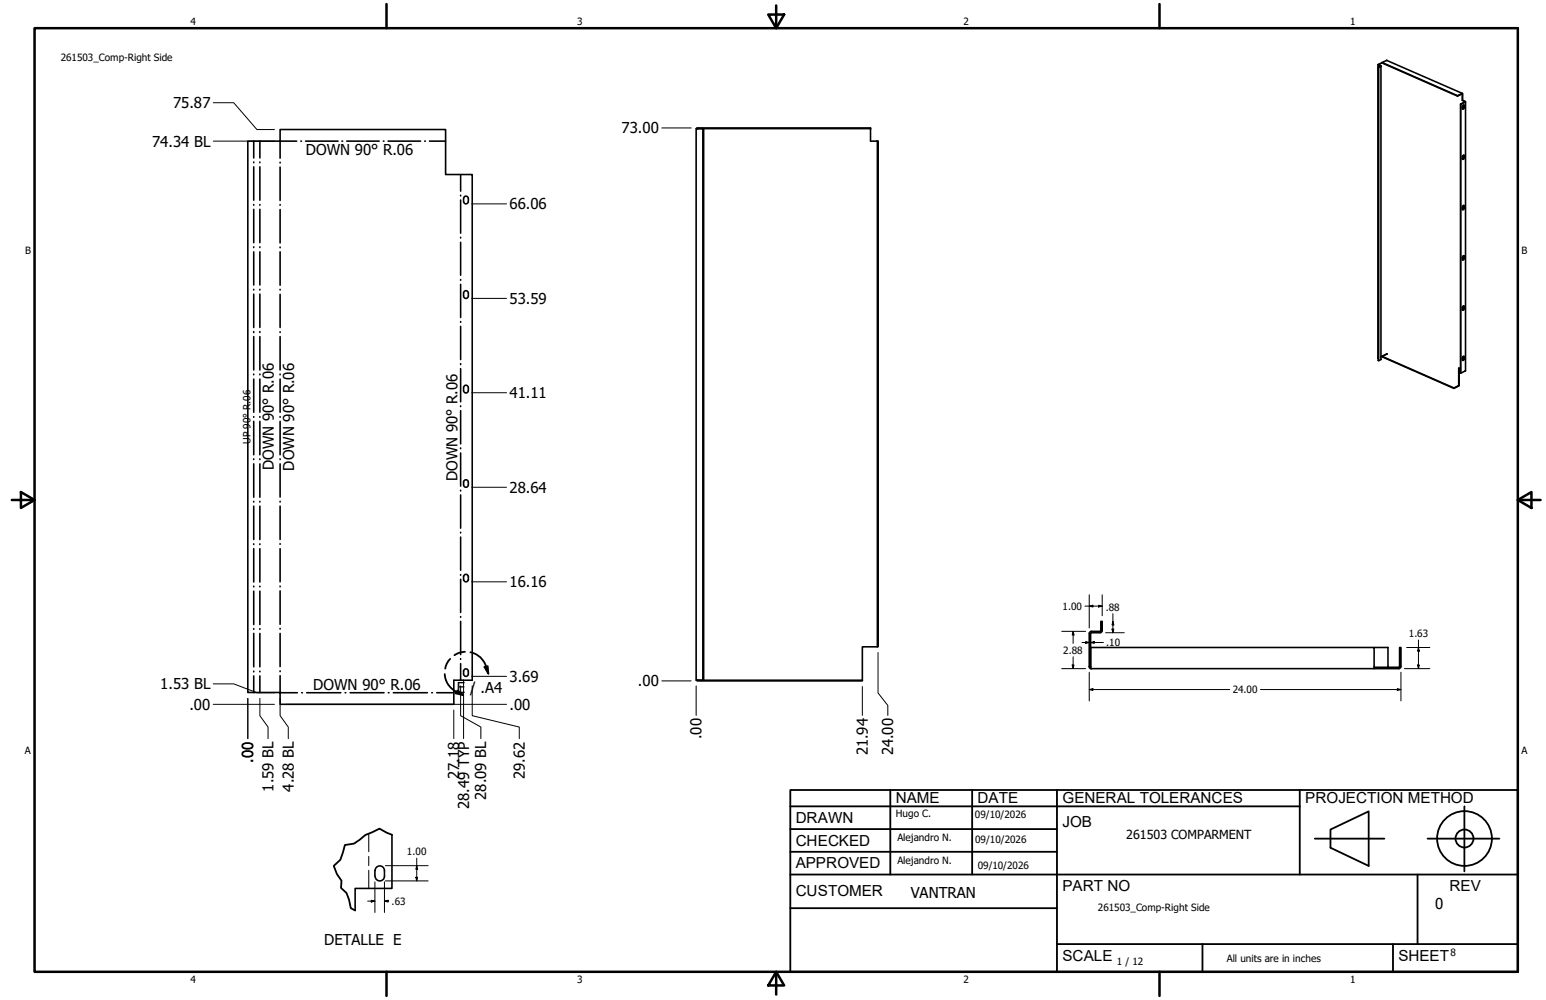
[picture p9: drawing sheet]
<svg xmlns="http://www.w3.org/2000/svg" width="432mm" height="279mm" viewBox="0 0 432 279" stroke-linecap="round" stroke-linejoin="round" font-family="sans-serif">
<!-- layer: GIGA_BendDown -->
<g fill="none" stroke="#000" stroke-width=".44">
<path d="M72.6 39.4v4.7M78.2 39.5v4.7M78.3 39.4h4.6M84 39.4h.2M85.3 39.4h9.1M95.5 39.4h.2M96.8 39.4h9.1M107.1 39.4h.2M108.4 39.4h9.1M118.6 39.4h.2M120 39.4h4.5M72.6 45.3v.2"/>
<path d="M72.6 46.6v9.3M72.6 57.2v.1M72.6 58.5v9.3M78.2 45.3v.2M78.2 46.7v9.3M78.2 57.2v.1M78.2 58.5v9.4M128.7 48.8v4.6M128.7 54.5v.2M128.7 55.9v9.3M72.6 69v.2M72.6 70.4v9.2"/>
<path d="M78.2 69v.2M78.2 70.4v9.3M128.7 66.3v.2M128.7 67.7v9.2M128.7 78.1v.2M128.7 79.4v9.3M72.6 80.8v.2M72.6 82.2v9.3M72.6 92.6v.3M72.6 94v9.4M78.2 80.8v.2M78.2 82.2v9.3"/>
<path d="M78.2 92.7v.2M78.2 94v9.4M128.7 89.9v.1M128.7 91.2v9.3M72.6 104.5v.2M72.6 105.9v9.3M72.6 116.4v.2M72.6 117.7v9.4M78.2 104.5v.2M78.2 105.9v9.3M78.2 116.4v.2M78.2 117.7v9.4"/>
<path d="M128.7 101.6v.3M128.7 103v9.3M128.7 113.4v.2M128.7 114.7v9.3M72.6 128.2v.2M72.6 129.6v9.3M78.2 128.2v.2M78.2 129.6v9.3M128.7 125.2v.1M128.7 126.6v9.2M128.7 137v.2M128.7 138.3v9.3"/>
<path d="M72.6 140.1v.2M72.6 141.4v9.3M72.6 152v.1M72.6 153.3v9.3M78.2 140.1v.2M78.2 141.4v9.3M78.2 151.9v.2M78.2 153.3v9.3M128.7 148.7v.2M128.7 150.1v9.2M72.6 163.8v.2M72.6 165.2v9.3"/>
<path d="M72.6 175.6v.2M72.6 177v9.3M78.2 163.8v.2M78.2 165.1v9.3M78.2 175.6v.2M78.2 177v9.2M128.7 160.5v.2M128.7 161.9v9.2M128.7 172.3v.2M128.7 173.6v9.3M72.6 187.5v.2M72.6 188.8v4.7"/>
<path d="M78.2 187.5v.1M78.2 188.8v4.6M78.3 193.5h4.8M84.3 193.5h.2M85.7 193.5h9.5M96.4 193.5h.2M97.8 193.5h9.5M108.5 193.5h.1M109.9 193.5h9.5M120.6 193.5h.2M122 193.5h4.7M128.7 184v.2"/>
<path d="M128.7 185.4v4.7"/>
</g>
<!-- layer: GIGA_BendUp -->
<g fill="none" stroke="#000" stroke-width=".44">
<path d="M70.9 39.4v4.7M70.9 45.3v.2M70.9 46.6v9.3M70.9 57.2v.1M70.9 58.5v9.3M70.9 69v.2M70.9 70.4v9.2M70.9 80.8v.2M70.9 82.2v9.3M70.9 92.6v.3M70.9 94v9.4M70.9 104.5v.2"/>
<path d="M70.9 105.9v9.3M70.9 116.4v.2M70.9 117.7v9.4M70.9 128.2v.2M70.9 129.6v9.3M70.9 140.1v.2M70.9 141.4v9.3M70.9 152v.1M70.9 153.3v9.3M70.9 163.8v.2M70.9 165.2v9.3M70.9 175.6v.2"/>
<path d="M70.9 177v9.3M70.9 187.5v.2M70.9 188.8v4.7"/>
</g>
<!-- layer: Visible (ANSI) -->
<g fill="none" stroke="#000" stroke-width=".44">
<path d="M384.9 18.1v82M385.1 18.8v82M385.7 18.5v82l-.6 .3-.2-82M386 17.5l21.1 9.4M386 17.5l-1.1 .5 .7 .4-.7 .4 .8-.3-.7-.4 1-.5M387.3 16.9h.1M387.3 16.9l-1.3 .6 21.1 9.2M387.3 16.9l21.1 9.2M69.2 39.4l9.2 .2-.2-3.4h46.3v12.6h7.4v141.3h-5.2v6.7h-48.5l.2-3.4-9.2 .1zM196.3 35.9v154.2h.2v-154.2h-2.1v154.2h1.9M243.1 35.9h-48.4v-.1h48.4v3.6h2.1v141.3h-.2v-141.3M407.1 26.9l1.3-.8 .1 1.9"/>
<path d="M407.1 26.9l1.3-.7 .1 1.8M408 29.1v75.2M408.4 28.1l.8 .3M408.5 28l.8 .5-1.3 .6M408.7 29.3l.3 .2v.5l-.4 .5-.2-.8zM408.8 29.3l.1 .8-.4 .4M409.2 28.4l-1.2 .7M409.2 28.4h.1M409.3 28.4v75.2l-1.3 .7-.1-75.2M129.5 55.5v.8a.67 .67 0 0 0 .6 .7 .67 .67 0 0 0 .7-.7v-.8M129.5 55.5a.67 .67 0 0 1 .6-.7 .67 .67 0 0 1 .7 .7M408.6 43.5l.3-.1 .1 .2v.5l-.3 .4-.3-.1z"/>
<path d="M408.7 57.4l.3 .2v.6l-.4 .4-.2-.9zM408.8 43.4l.1 .7-.4 .4M408.8 57.4l.1 .8-.4 .3M408.6 71.6l.2-.2 .2 .2-.1 .8-.3 .2-.2-.1zM408.8 71.4l.1 .9-.4 .3M129.5 82.7a.67 .67 0 0 0 .6 .7 .67 .67 0 0 0 .7-.7M129.5 82.7v-.8a.67 .67 0 0 1 .6-.7 .67 .67 0 0 1 .7 .7v.8M386 99.6l20.1 8.8 1.3-.6v-5l.5 .2M387.3 98.9h.1zM387.3 98.9l-1.3 .8 20.1 8.8 1.4-.8v-4.9M387.3 98.9l-1.6 .8M408.6 85.6l.2-.1 .2 .2v.5l-.3 .5-.3-.1z"/>
<path d="M408.6 99.6l.4 .1v.6l-.3 .4-.3-.1zM408.8 85.5l.1 .8-.4 .3M408.8 99.6l.1 .7-.4 .3M129.5 109.1a.67 .67 0 0 0 .6 .7 .67 .67 0 0 0 .7-.7M129.5 109.1v-.8a.67 .67 0 0 1 .6-.7 .67 .67 0 0 1 .7 .7v.8M406.1 108.4v.1M129.5 135.5a.67 .67 0 0 0 .6 .6 .67 .67 0 0 0 .7-.6M129.5 135.5v-.8a.67 .67 0 0 1 .6-.7 .67 .67 0 0 1 .7 .7v.8M129.5 161.1v.8a.67 .67 0 0 0 .6 .7 .67 .67 0 0 0 .7-.7v-.8M129.5 161.1a.67 .67 0 0 1 .6-.6 .67 .67 0 0 1 .7 .6M304.8 176.4l2.6-.1 .1-2.7h.3v2.5l-.1 .5-.5 .2h-2.4M304.8 176.8l-.2 .2v9.2"/>
<path d="M304.8 176.4l-.4 .2-.2 .4v9.2M129.5 187.5v.8a.67 .67 0 0 0 .6 .7 .67 .67 0 0 0 .7-.7v-.8M129.5 187.5a.67 .67 0 0 1 .6-.6 .67 .67 0 0 1 .7 .6M194.7 190.1h46.2v.1h-46.2zM245 180.7h-4.1v9.4M304.2 186.2l.4 .1M304.2 186.2a.48 .48 0 0 0 .6 .6M304.6 186.2l.2 .6M304.6 186.2v-5.3h79.2v5.9M383.8 186.4h7l.1-5.5h.4v5.3l-.2 .4-.4 .2h-85.9M383.8 180.9h3.9v5.5M109.5 233.2v15h-10.3v6.2"/>
<path d="M104.7 243.2v1.6M104.8 243.2a1.3 1.3 0 0 1 1.3-1.3 1.3 1.3 0 0 1 1.3 1.3M107.4 243.2v1.6a1.3 1.3 0 0 1-1.3 1.3 1.3 1.3 0 0 1-1.3-1.3"/>
</g>
<g fill="#000">
<circle cx="194.7" cy="35.9" r=".22"/>
<circle cx="194.7" cy="190.1" r=".22"/>
</g>
<!-- layer: Break Line (ANSI)-1 -->
<path d="M109.5 233.2l-3.5-1.7-4 1.8-3.1 2.4-2.6 .4-1.2 4.1-1.9 1.7 .9 2.3 1.3 1.9-.2 2 1.6 1.4 .7 1.8 .5 2.4 1.2 .7" fill="none" stroke="#000" stroke-width=".51"/>
<!-- layer: Bend Centerline (ANSI)-1 -->
<path d="M103 232.9v5.1M103 239.3v2.6M103 243.1v5.1" fill="none" stroke="#000" stroke-width=".28"/>
<!-- layer: Contorno de detalle (ANSI) -->
<path d="M124.2 188.3a5.8 5.8 0 0 0 3.3 5l1.8 .9M125.7 184.1a5 5 0 0 0-1.4 2.7M127.8 192.9l1.5 1.3-2-.5zM129.9 182.1a5.7 5.7 0 0 0-3 1M131.4 182.2a5.6 5.6 0 0 1 4.4 4l.6 2M135.3 186.4l.9-.3 .2 2.1z" fill="none" stroke="#000" stroke-width=".51"/>
<path d="M127.8 192.9l1.5 1.3-2-.5zM135.3 186.4l.9-.3 .2 2.1z" fill="#000"/>
<!-- layer: Borde (ANSI) -->
<g fill="none" stroke="#000" stroke-width=".7">
<path d="M9.7 7.9h414.2v263.6h-414.2zM107.9 1.1v6.8M214.6 4.1h4.4l-2.2 3.8zM216.8 1.5v6.4M323.8 1.1v6.8M3.3 139.7h6.4M5.8 137.5l3.9 2.2-3.9 2.2zM423.9 139.7l3.8-2.2v4.4zM423.9 139.7h6.4M107.9 271.5v6.8M216.8 271.5l2.2 3.8h-4.4zM216.8 271.5v6.4"/>
<path d="M323.8 271.5v6.8"/>
</g>
<!-- layer: Title (ANSI)-1 -->
<g fill="none" stroke="#000" stroke-width=".51">
<path d="M220.7 220.7h203.2v50.8h-203.2zM220.7 225.3h142.3M220.7 231.6h74.5M220.7 238h74.5M248.7 220.7v23.6M271.5 220.7v23.6M295.2 220.7v50.8M363 220.7v23.6M367.2 234.3h19.5M371.6 231.8l10.7-5.1v15.2l-10.7-5zM398.7 234.3h20.1M409 225.3v18.2"/>
<path d="M220.7 244.3h203.2M220.7 253.7h74.5M395.9 244.3v19.5M295.2 263.8h128.7M335.9 263.8v7.7M389.1 263.8v7.7"/>
<circle cx="409" cy="234.3" r="7.7"/>
<circle cx="409" cy="234.3" r="2.51"/>
</g>
<!-- layer: Cota (ANSI) -->
<g fill="none" stroke="#000" stroke-width=".28">
<path d="M59.6 39.4h17.1M59.6 28.7h5.7l6.5 7.5h4.8M184.8 35.8h8.2M131.8 57h9.7M131.8 83.4h9.7M131.8 109.7h9.7M131.8 136.1h9.7M131.8 162.6h9.7M296.5 176.4h6.7M299.7 176.4l.3 1h-.5zM299.7 176.4v3.4M302.2 179.5h2"/>
<path d="M303 169.4h4.8M303.2 179.3l1 .2-1 .3zM304.2 169.4l1-.3v.5zM304.2 166.2v9.3M304.6 179.5l1-.2v.5zM304.6 179.5h3.6M306.8 169.1l1 .3-1 .2zM307.8 166.2v5.8M308.8 176.8h5.2M310.6 175.8h.5l-.3 1zM310.8 173.6l.3 1h-.5zM310.8 171.4v5.4"/>
<path d="M396.2 178.8v8M59.6 196.8h17M59.6 191.1h5.7l6.5 2.4h4.9M69.2 195.1v11.3zM72.6 195.1v4.9l2.3 3.1v3.3M78.2 195.1v4.9l2.3 3.1v3.3M79.9 196.8h61.6M126.7 198.4v8M128.7 191.6v8.4l5.6 3.1v3.3M129.5 189.9v16.5M131.8 189h9.7M131.9 191.6v8.4l13.1 3.1v3.3"/>
<path d="M184.8 190.2h8.2M194.4 191.6v8.3M240.9 191.8v8.1M245.2 182.3v11.3l2.8 3.5v2.8M296.5 186.8h6.7M299.5 185.8h.5l-.3 1zM299.7 183.5v3.3M304.2 192.7l1-.3v.5zM304.2 187.8v8M304.2 192.7h39.3M352 192.7h39.3M390.3 192.4l1 .3-1 .2z"/>
<path d="M391.3 187.8v8M392.2 186.8h7.2M392.9 180.9h6.5M395.9 185.8h.5l-.2 1zM396.2 180.9l.2 1h-.5zM116.4 239.8v6.3M102.7 251.8h2M103.7 251.5l1 .3-1 .2zM104.7 246.4v8.6M107.4 251.8l1-.3v.5zM107.4 251.8h1.2M107.4 246.4v8.6"/>
<path d="M107.6 246.1h12M107.6 241.9h12M116.1 245.1h.5l-.2 1zM116.4 241.9l.2 1h-.5z"/>
</g>
<g fill="#000">
<path d="M299.7 176.4l.3 1h-.5zM303.2 179.3l1 .2-1 .3zM304.2 169.4l1-.3v.5zM304.6 179.5l1-.2v.5zM306.8 169.1l1 .3-1 .2zM310.6 175.8h.5l-.3 1zM310.8 173.6l.3 1h-.5zM299.5 185.8h.5l-.3 1zM304.2 192.7l1-.3v.5zM390.3 192.4l1 .3-1 .2zM395.9 185.8h.5l-.2 1zM396.2 180.9l.2 1h-.5z"/>
<path d="M103.7 251.5l1 .3-1 .2zM107.4 251.8l1-.3v.5zM116.1 245.1h.5l-.2 1zM116.4 241.9l.2 1h-.5z"/>
</g>
<g font-size="4.3">
<text x="250.2" y="224.2">NAME</text>
<text x="273" y="224.2">DATE</text>
<text x="296.7" y="224.3">GENERAL TOLERANCES</text>
<text x="364.6" y="224.3">PROJECTION METHOD</text>
<text x="222.2" y="229.9">DRAWN</text>
<text x="296.7" y="230.9">JOB</text>
<text x="222.2" y="236.3">CHECKED</text>
<text x="222.2" y="242.6">APPROVED</text>
<text x="222.2" y="250.3">CUSTOMER</text>
<text x="296.7" y="249">PART NO</text>
<text x="404.8" y="248.9">REV</text>
<text x="296.7" y="268.4">SCALE</text>
<text x="390.6" y="268.4">SHEET</text>
</g>
<g font-size="4.2">
<text x="48.3" y="30.2">75.87</text>
<text x="42.5" y="41">74.34 BL</text>
<text x="173.6" y="37.3">73.00</text>
<text x="85.4" y="43.3">DOWN 90° R.06</text>
<text x="142.3" y="58.5">66.06</text>
<text x="142.3" y="84.9">53.59</text>
<text x="142.3" y="111.3">41.11</text>
<text x="76.5" y="131.3" transform="rotate(-90 76.5 131.3)">DOWN 90° R.06</text>
<text x="82.2" y="131.5" transform="rotate(-90 82.2 131.5)">DOWN 90° R.06</text>
<text x="127.8" y="134.4" transform="rotate(-90 127.8 134.4)">DOWN 90° R.06</text>
<text x="142.3" y="137.7">28.64</text>
<text x="142.3" y="164.1">16.16</text>
<text x="142.3" y="190.5">3.69</text>
<text x="178.2" y="191.8">.00</text>
<text x="44.8" y="192.6">1.53 BL</text>
<text x="87.5" y="192.7">DOWN 90° R.06</text>
<text x="127.6" y="193.7">E</text>
<text x="131.3" y="193.7">/</text>
<text x="134.2" y="193.7">.A4</text>
<text x="52.9" y="198.3">.00</text>
<text x="142.3" y="198.3">.00</text>
<text x="196" y="206.5" transform="rotate(-90 196 206.5)">.00</text>
<text x="70.7" y="213" transform="rotate(-90 70.7 213)">.00</text>
<text x="242.4" y="211.1" transform="rotate(-90 242.4 211.1)">21.94</text>
<text x="249.5" y="211.1" transform="rotate(-90 249.5 211.1)">24.00</text>
<text x="76.4" y="221.2" transform="rotate(-90 76.4 221.2)">1.59 BL</text>
<text x="82" y="221.2" transform="rotate(-90 82 221.2)">4.28 BL</text>
<text x="128.3" y="217.6" transform="rotate(-90 128.3 217.6)">27.18</text>
<text x="146.6" y="217.6" transform="rotate(-90 146.6 217.6)">29.62</text>
<text x="131" y="226.1" transform="rotate(-90 131 226.1)">28.49 TYP</text>
<text x="135.8" y="223.5" transform="rotate(-90 135.8 223.5)">28.09 BL</text>
<text x="254.4" y="250.8">VANTRAN</text>
<text x="400.9" y="254">0</text>
<text x="90.6" y="263.9">DETALLE E</text>
</g>
<text font-size="3.5" x="314.6" y="234.5">261503 COMPARMENT</text>
<g font-size="2.8">
<text x="53.2" y="6.9">4</text>
<text x="161.2" y="6.9">3</text>
<text x="269.1" y="6.9">2</text>
<text x="377.1" y="6.9">1</text>
<text x="17" y="17.1">261503_Comp-Right Side</text>
<text x="7" y="70.9">B</text>
<text x="424.9" y="70.9">B</text>
<text x="70" y="124" transform="rotate(-90 70 124)">UP 90° R.06</text>
<text x="296.8" y="170.4">1.00</text>
<text x="308.9" y="170.6">.88</text>
<text x="393.5" y="178">1.63</text>
<text x="297" y="182.6">2.88</text>
<text x="309" y="180.5">.10</text>
<text x="344.3" y="193.7">24.00</text>
<text x="6.9" y="210.6">A</text>
<text x="424.9" y="210.6">A</text>
<text x="250.2" y="228.3">Hugo C.</text>
<text x="272.3" y="228.4">09/10/2026</text>
<text x="113.7" y="239">1.00</text>
<text x="250.6" y="234.9">Alejandro N.</text>
<text x="272.4" y="235.6">09/10/2026</text>
<text x="250.6" y="241.5">Alejandro N.</text>
<text x="273.1" y="242.8">09/10/2026</text>
<text x="109.3" y="252.8">.63</text>
<text x="306.6" y="254.5">261503_Comp-Right Side</text>
<text x="312" y="269.7">1 / 12</text>
<text x="342.6" y="268.7">All units are in inches</text>
<text x="405.1" y="267.1">8</text>
<text x="53.2" y="274.6">4</text>
<text x="161.2" y="274.6">3</text>
<text x="269.1" y="274.6">2</text>
<text x="377.1" y="274.6">1</text>
</g>
</svg>
